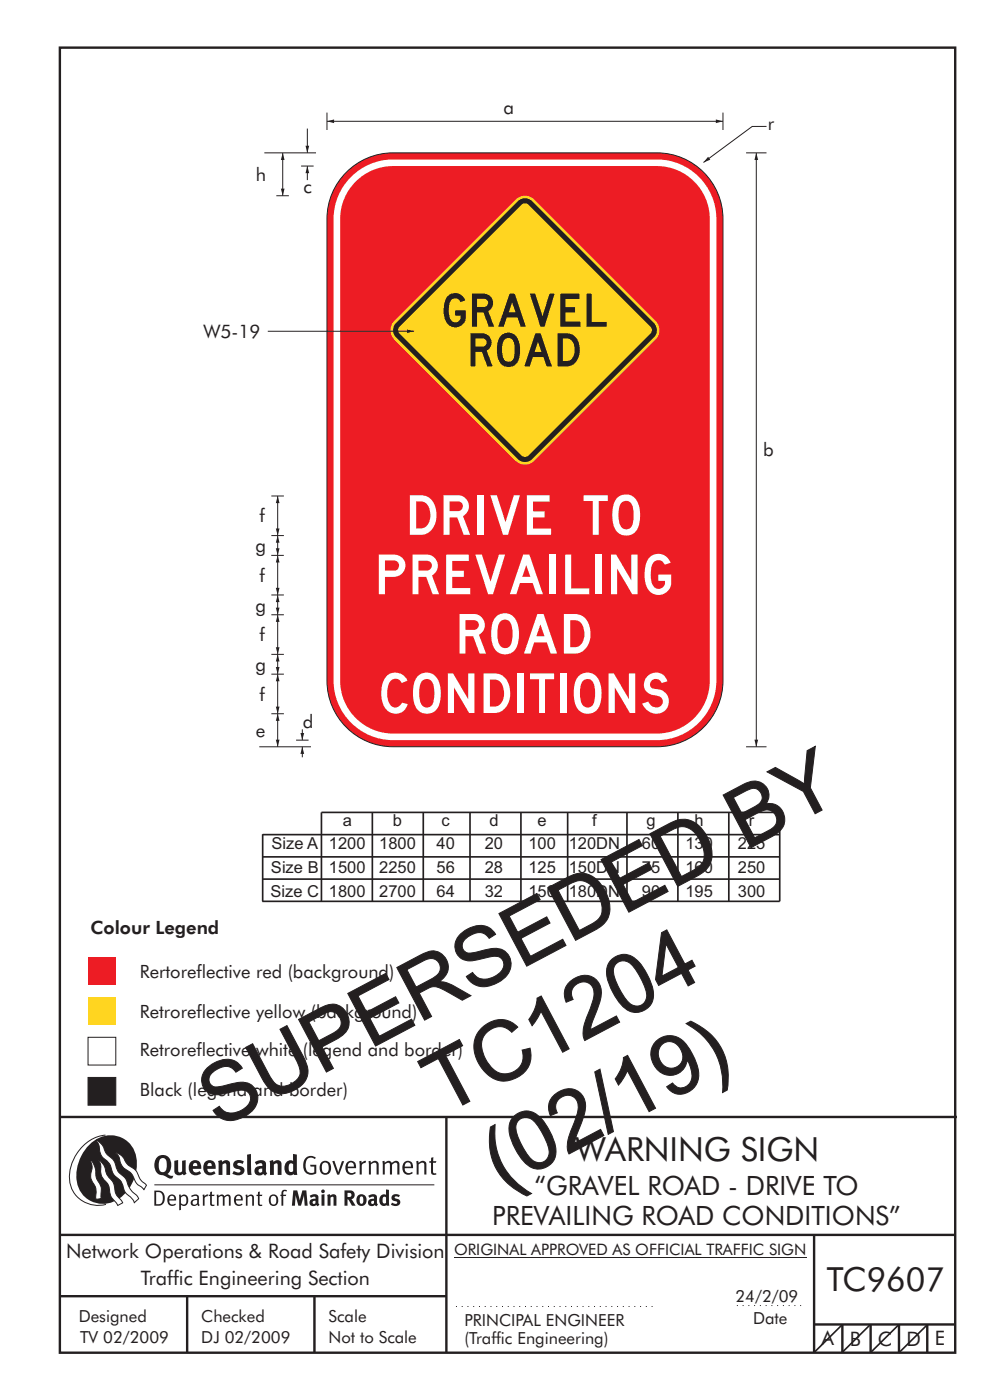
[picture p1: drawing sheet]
<svg xmlns="http://www.w3.org/2000/svg" width="210mm" height="297mm" viewBox="0 0 210 297" stroke-linecap="round" stroke-linejoin="round" font-family="sans-serif">
<g fill="none" stroke="#231f20" stroke-width=".51">
<path d="M12.7 10.1h189.9v276.9h-189.9zM12.7 237h190.3M94.7 236.9v50.1M12.7 262h190M12.7 275h82M39.7 275v12M66.7 275v12M172.7 262v25M172.7 281h30M178.7 281v6M184.7 281v6M190.7 281v6"/>
<path d="M196.7 281v6"/>
</g>
<path d="M96.7 277.2h42" fill="none" stroke="#231f20" stroke-width=".21" stroke-dasharray=".2 1" stroke-linecap="butt"/>
<path d="M96.3 266.7h74.7" fill="none" stroke="#231f20" stroke-width=".21"/>
<g fill="#231f20">
<path d="M64.9 245.6a1.61 1.61 0 0 1 2.1 0l-.2 .3a1.17 1.17 0 0 0-1.4-.2 1.17 1.17 0 0 0-.6 1.3 1.42 1.42 0 0 0 1.2 1.9l.7-.2v-1.2h-.8l-.1-.4h1.3v1.8a1.82 1.82 0 0 1-2.2 0 1.82 1.82 0 0 1-.6-2.1l.2-.7z" fill-rule="evenodd"/>
<path d="M68.2 246.5a1.77 1.77 0 0 0 .4 2.7 1.39 1.39 0 0 0 1.4-.5 1.39 1.39 0 0 0 .2-1.5 1.19 1.19 0 0 0-2-.7zM68.5 246.8a.83 .83 0 0 1 1 .1 .83 .83 0 0 1 .2 .9 .75 .75 0 0 1-.6 1.1 .75 .75 0 0 1-.8-.8v-1z" fill-rule="evenodd"/>
<path d="M70.5 246.4l.4-.1 .8 2.4 .8-2.3h.5l-1.1 2.8h-.4z" fill-rule="evenodd"/>
<path d="M73.6 246.7a1.74 1.74 0 0 0 .5 2.5h.9l.5-.3-.2-.3a.89 .89 0 0 1-1.1 .2 .89 .89 0 0 1-.4-1h1.7a1.15 1.15 0 0 0-.4-1.3 1.15 1.15 0 0 0-1.5 .2zM74 246.8a.67 .67 0 0 1 .8-.1 .67 .67 0 0 1 .3 .8h-1.3z" fill-rule="evenodd"/>
<path d="M76.2 246.4l.4-.1 .1 .4 .5-.4h.5l-.2 .5a.61 .61 0 0 0-.8 .6v1.8h-.4z" fill-rule="evenodd"/>
<path d="M78.1 246.4l.5-.1 .1 .4a.89 .89 0 0 1 .9-.4 .89 .89 0 0 1 .7 .7v2.2h-.4v-2.2l-.1-.2-.3-.1-.8 .4v2.1h-.4z" fill-rule="evenodd"/>
<path d="M81.1 246.4l.4-.1 .1 .4a.83 .83 0 0 1 .8-.4 .83 .83 0 0 1 .7 .5 .86 .86 0 0 1 .9-.5 .86 .86 0 0 1 .7 .7v2.2h-.4l-.1-2.3a.5 .5 0 0 0-.8 0l-.2 .2v2.1h-.5v-2.2l-.4-.3-.7 .4v2.1h-.4z" fill-rule="evenodd"/>
<path d="M85.7 246.7a1.74 1.74 0 0 0 .5 2.5h.9l.5-.3-.2-.3a.89 .89 0 0 1-1.1 .2 .89 .89 0 0 1-.4-1h1.7a1.15 1.15 0 0 0-.5-1.3 1.15 1.15 0 0 0-1.4 .2zM86 246.8a.67 .67 0 0 1 .9-.1 .67 .67 0 0 1 .3 .8h-1.3z" fill-rule="evenodd"/>
<path d="M88.3 246.4l.4-.1 .1 .4a.89 .89 0 0 1 .9-.4 .89 .89 0 0 1 .8 .7v2.2h-.5v-2.2l-.1-.2-.3-.1-.8 .4v2.1h-.4z" fill-rule="evenodd"/>
<path d="M91.5 245.6l.4-.1v.9h.7l-.2 .3h-.5v2.1l.1 .1h.5l.1 .3a.71 .71 0 0 1-1.2-.6v-1.9h-.3v-.3h.3z" fill-rule="evenodd"/>
<path d="M37 246.3l.8-.2v2a.46 .46 0 0 0 .2 .6 .46 .46 0 0 0 .6-.2v-2.2l.8-.2v2.4l.2 .5-.6 .4-.2-.3a1.03 1.03 0 0 1-1.2 .2 1.03 1.03 0 0 1-.6-1.1z" fill-rule="evenodd"/>
<path d="M40.4 246.6a1.64 1.64 0 0 0 0 2.2 1.64 1.64 0 0 0 2.3 .1l-.4-.4a.78 .78 0 0 1-.9 .3 .78 .78 0 0 1-.5-.8h1.8a1.37 1.37 0 0 0-.6-1.7 1.37 1.37 0 0 0-1.7 .3zM41.1 246.9a.48 .48 0 0 1 .6-.1 .48 .48 0 0 1 .2 .6h-1z" fill-rule="evenodd"/>
<path d="M43.5 246.6a1.65 1.65 0 0 0-.2 1.9 1.65 1.65 0 0 0 1.9 .8l.5-.4-.3-.4a.78 .78 0 0 1-.9 .3 .78 .78 0 0 1-.5-.8h1.8a1.37 1.37 0 0 0-.6-1.7 1.37 1.37 0 0 0-1.7 .3zM44.1 246.9a.48 .48 0 0 1 .6-.1 .48 .48 0 0 1 .2 .6h-.9z" fill-rule="evenodd"/>
<path d="M46.3 246.3l.7-.2 .1 .4a.95 .95 0 0 1 1-.3 .95 .95 0 0 1 .7 .8v2.3h-.8v-2.3l-.3-.2-.5 .3v2.2h-.8z" fill-rule="evenodd"/>
<path d="M49.7 246.5a1.73 1.73 0 0 1 2-.1l-.2 .5-.6-.2a.42 .42 0 0 0-.6 .3l.2 .3a1.23 1.23 0 0 1 1.4 1 1.47 1.47 0 0 1-2.3 .9l-.3-.2 .3-.6 .7 .3a.47 .47 0 0 0 .7-.3 .87 .87 0 0 0-1-.5l-.4-.2-.1-.4z" fill-rule="evenodd"/>
<path d="M54.1 246.6l.3 .5 .3-.1a.62 .62 0 0 1 .9 0l.1 .4a1.21 1.21 0 0 0-1.4 .3 1.21 1.21 0 0 0-.1 1.3 1.19 1.19 0 0 0 1.6 .1l.5 .3 .4-.5-.3-.3v-1.4a.96 .96 0 0 0-1.3-1zM55 248l.6-.1v.7a.43 .43 0 0 1-.6 .1 .43 .43 0 0 1 0-.7z" fill-rule="evenodd"/>
<path d="M57.2 246.3l.7-.2 .1 .4a.95 .95 0 0 1 1-.3 .95 .95 0 0 1 .7 .8v2.3h-.8v-2.3l-.2-.2-.6 .3v2.2h-.8z" fill-rule="evenodd"/>
<path d="M62.2 244.8v1.5a1.29 1.29 0 0 0-1.4 .2 1.29 1.29 0 0 0-.5 1.3 1.24 1.24 0 0 0 .6 1.3 1.24 1.24 0 0 0 1.4 0l.1 .2h.7l-.1-4.3zM61.5 246.9l.4-.1 .3 .2v1.5l-.3 .1a.48 .48 0 0 1-.6-.4 1.52 1.52 0 0 1 .2-1.3z" fill-rule="evenodd"/>
<path d="M52.4 245l.8-.2 .2 4.5h-.8l-.1-.2z" fill-rule="evenodd"/>
</g>
<path d="M22.4 240.8a9 9 0 0 0-7.4 10.9 6.2 6.2 0 0 0 7.5 3.8M32.7 251.4h59.4" fill="none" stroke="#231f20" stroke-width=".21"/>
<path d="M19.1 242.7a5.7 5.7 0 0 1 6.5-1.4 5.7 5.7 0 0 1 3.4 5.7 8.6 8.6 0 0 1-6.2 8.3 5.7 5.7 0 0 1-6.5-7 9.9 9.9 0 0 1 2.8-5.6z" fill-rule="evenodd" fill="#231f20"/>
<path d="M24.5 244.5a3.1 3.1 0 0 1 2.3 2.2l.7 .7a3.2 3.2 0 0 1 2 2.4l.4 .6 1.2 1.1-.6 .9-.2-.3a3.5 3.5 0 0 1-1.9-2.1 3.8 3.8 0 0 0-2.1-2.2 3.5 3.5 0 0 1-1-2.2zM20.4 241.9a3.4 3.4 0 0 1 1.9 2.5l.7 .8a3.3 3.3 0 0 1 1.7 2.6 4.4 4.4 0 0 0 1.7 2l.3 .3a6.1 6.1 0 0 0 2.5 3.7l.2 .5-.9 .9a6.1 6.1 0 0 0-1.9-2.2l-.4-.8a3.6 3.6 0 0 0-1.9-2.8l-.6-1a3.6 3.6 0 0 0-1.9-2.8 3.7 3.7 0 0 1-.8-2.4zM21 246.1a3.4 3.4 0 0 1 1.5 2.7l.6 1a3.8 3.8 0 0 1 1.4 3.1l.3 .7 1.2 1.6-1 .6-.5-.8a3.2 3.2 0 0 1-1.3-2.8 4.3 4.3 0 0 0-1.4-2.2 4.7 4.7 0 0 1-.5-2.9zM19.2 246.1a5.1 5.1 0 0 1 1.2 3.7l.3 .7a3.1 3.1 0 0 1 .7 3l.1 .8-1.1 .2-.1-.8a3.5 3.5 0 0 0-.9-3.3 3.6 3.6 0 0 1 .1-2.5z" fill-rule="evenodd" fill="#fff" stroke="#231f20" stroke-width=".21"/>
<g fill="#231f20">
<path d="M33.4 245.5a2.51 2.51 0 0 0 .4 3.7l.8 .1a2.78 2.78 0 0 0 2 .7l.2-.6h-.6l-.7-.3a2.56 2.56 0 0 0 0-3.8 1.83 1.83 0 0 0-2.1 .2zM34 245.9a.87 .87 0 0 1 1 0 .87 .87 0 0 1 .4 .9v.4a1.17 1.17 0 0 1-.9 1.5l-.3-.1a2.38 2.38 0 0 1-.2-2.7z" fill-rule="evenodd"/>
<path d="M33.1 252.9v2.6a1.12 1.12 0 0 0 1.2-.3 1.12 1.12 0 0 0 .2-1.2l-.1-.5-.3-.4zM32.7 252.6h1.1a1.67 1.67 0 0 1 1.2 1.6 1.67 1.67 0 0 1-1.3 1.6h-1zM36.1 253.9l-.2 .5h1.1a.55 .55 0 0 0-.3-.6 .55 .55 0 0 0-.6 .1zM35.8 253.7a.95 .95 0 0 1 1.2-.1 .95 .95 0 0 1 .4 1.1h-1.5a.72 .72 0 0 0 .4 .8 .72 .72 0 0 0 .9-.2l.1 .3a1.15 1.15 0 0 1-1.5 0 1.15 1.15 0 0 1-.2-1.5zM38.4 254.1v1.2a.7 .7 0 0 0 .9 .1 .7 .7 0 0 0 .2-.9 .61 .61 0 0 0-.4-.7 .61 .61 0 0 0-.7 .3zM38 253.5l.3-.1 .1 .4a.95 .95 0 0 1 1.2-.2 .95 .95 0 0 1 .3 1.2 .92 .92 0 0 1-.5 .9 .92 .92 0 0 1-1-.1v1.1l-.4 .1zM40.9 254.8a.5 .5 0 0 0 .2 .8 .5 .5 0 0 0 .7-.4v-.6zM40.5 253.7a1 1 0 0 1 1.7 .3v1.4l.2 .2-.2 .3-.3-.3a.78 .78 0 0 1-1.4-.1 .78 .78 0 0 1 .8-1.1h.5a.58 .58 0 0 0-.3-.7 .58 .58 0 0 0-.7 .2zM43 253.5l.3-.1 .1 .4 .3-.3 .5-.1-.2 .4a.52 .52 0 0 0-.6 .5v1.5h-.4zM44.6 252.9l.4-.1-.1 .7h.6l-.1 .3h-.5v1.5a.35 .35 0 0 0 .6 .3v.2a.57 .57 0 0 1-.6 .1 .57 .57 0 0 1-.3-.5v-1.6h-.3v-.3h.3zM45.9 253.5l.4-.1 .1 .4 .2-.2a.64 .64 0 0 1 1 .2 .7 .7 0 0 1 .8-.4 .7 .7 0 0 1 .5 .6v1.8h-.3v-1.7l-.3-.4-.7 .4v1.7h-.3v-1.6a.38 .38 0 0 0-.3-.5 .38 .38 0 0 0-.5 .2l-.1 .2v1.7h-.4zM50.2 253.9l-.2 .5h1.1a.55 .55 0 0 0-.2-.6 .55 .55 0 0 0-.7 .1zM49.9 253.7a.95 .95 0 0 1 1.2-.1 .95 .95 0 0 1 .4 1.1h-1.5a.72 .72 0 0 0 .4 .8 .72 .72 0 0 0 .9-.2l.1 .3a1.15 1.15 0 0 1-1.5 0 1.15 1.15 0 0 1-.2-1.5zM52.1 253.5l.3-.1 .1 .4a.72 .72 0 0 1 .8-.4 .72 .72 0 0 1 .6 .6v1.8h-.4v-1.6a.45 .45 0 0 0-.3-.5 .45 .45 0 0 0-.5 .2l-.2 .2v1.7h-.3zM54.7 252.9l.4-.1v.7h.6l-.1 .3h-.5v1.5a.35 .35 0 0 0 .5 .3v.2a.57 .57 0 0 1-.6 .1 .57 .57 0 0 1-.3-.5v-1.6h-.3v-.3h.3zM57.6 253.9l-.2 .7a.65 .65 0 0 0 .3 .8 .65 .65 0 0 0 .8-.2l.1-.1a.93 .93 0 0 0-.7-1.4zM57.3 253.7a1.12 1.12 0 0 1 1.4 0 1.12 1.12 0 0 1 .3 1.5 1.01 1.01 0 0 1-1.3 .6 1.01 1.01 0 0 1-.7-1.2zM59.9 252.6l.5-.2 .5 .2-.1 .2-.4-.1-.3 .2v.6h.6l-.1 .3h-.5v2h-.4v-2h-.2v-.3h.2zM62.2 252.6l-.3 3.2h.7l.1-2.3 .6 2.3h.6l.6-2.3 .1 2.3h.7l-.3-3.2h-.9l-.5 2.1-.5-2.1zM65.7 253.7l.3 .4a.51 .51 0 0 1 .5-.3 .51 .51 0 0 1 .4 .4v.1a.88 .88 0 0 0-1.1 .4 .88 .88 0 0 0 .2 1.1 .9 .9 0 0 0 1.1-.2l.3 .3 .4-.4-.2-.2v-1.1a.87 .87 0 0 0-.5-.8 .87 .87 0 0 0-1 .1zM66.4 254.8h.5v.5l-.1 .1h-.3l-.2-.1zM68.2 253.5v2.3h.6v-2.4zM68.1 252.8a.4 .4 0 0 0 .8 0 .4 .4 0 0 0-.8 0zM69.4 253.5l.1 2.3h.6v-1.7a.33 .33 0 0 1 .4-.2 .33 .33 0 0 1 .3 .4v1.5h.6v-1.7a.75 .75 0 0 0-.6-.7 .75 .75 0 0 0-.8 .3v-.3zM73.1 252.6v3.2h.6v-1.3l.3 .2 .7 1.1h.7l-.9-1.4a.94 .94 0 0 0 .7-1 .94 .94 0 0 0-.9-.8zM73.7 253.1a.51 .51 0 0 1 .8 .1 .51 .51 0 0 1-.2 .7l-.6 .1zM75.9 253.7a1.19 1.19 0 0 0-.1 1.7 1.19 1.19 0 0 0 1.8 0 1.19 1.19 0 0 0-.1-1.6 1.19 1.19 0 0 0-1.6-.1zM76.5 253.9l.2-.1a.99 .99 0 0 1 0 1.6 1.06 1.06 0 0 1-.2-1.5zM78.1 253.7l.3 .4a.51 .51 0 0 1 .5-.3 .51 .51 0 0 1 .5 .4v.1a.88 .88 0 0 0-1.2 .4 .88 .88 0 0 0 .2 1.1 .9 .9 0 0 0 1.1-.2l.3 .3 .4-.4-.2-.2v-1.1a.87 .87 0 0 0-.5-.8 .87 .87 0 0 0-1 .1zM78.9 254.8h.4v.5l-.1 .1h-.3l-.1-.1zM81.9 252.3v1.2a1.2 1.2 0 0 0-1.4 .6 1.2 1.2 0 0 0 .2 1.4l.5 .3 .8-.1v.1h.6l-.1-3.4zM81.4 253.9l.5 .1-.1 1.2a.46 .46 0 0 1-.5 0 .46 .46 0 0 1-.1-.5zM83.3 253.6a.79 .79 0 0 0-.1 .9 .79 .79 0 0 0 .9 .4 .33 .33 0 0 1 0 .5 .33 .33 0 0 1-.5 0l-.4-.3-.3 .5a1.15 1.15 0 0 0 1.2 .3 1.15 1.15 0 0 0 .8-1 1.49 1.49 0 0 0-1.2-.8 .4 .4 0 0 1 .3-.3 .4 .4 0 0 1 .4 .1l.2 .1 .2-.4a1.47 1.47 0 0 0-1.5 0z" fill-rule="evenodd"/>
</g>
<path d="M178.7 281l-6 5.9M184.6 281l-6 5.9" fill="none" stroke="#231f20" stroke-width=".35"/>
<path d="M18.7 211.6h5.9v5.8h-5.9z" fill-rule="evenodd" fill="#ffd520"/>
<path d="M18.7 220.1h5.9v5.9h-5.9z" fill-rule="evenodd" fill="#fff" stroke="#231f20" stroke-width=".21"/>
<path d="M18.7 228.6h5.9v5.9h-5.9z" fill-rule="evenodd" fill="#231f20" stroke="#231f20" stroke-width=".21"/>
<path d="M18.7 203h5.9v5.9h-5.9z" fill-rule="evenodd" fill="#ed1c24"/>
<path d="M156.3 277h14" fill="none" stroke="#231f20" stroke-width=".21" stroke-dasharray=".2 1" stroke-linecap="butt"/>
<g fill="none" stroke="#231f20" stroke-width=".35">
<path d="M55.7 177.1h109.7M55.7 177v14.2M79 172.4v18.8M89.8 172.4v18.8M99.7 172.4v18.8M110.5 172.4v18.8M120.4 172.4v18.8M133 172.4v18.8M143.8 172.4v18.8M154.6 172.4v18.8M55.6 191.2h109.8v-18.8h-97.2v18.8M55.7 181.8h109.7"/>
<path d="M55.7 186.5h109.7M190.7 281l-6 5.9M196.7 281.1l-6 5.9"/>
</g>
<path d="M74 36a14 14 0 0 1 9.4-3.6h56a14 14 0 0 1 14 14v98a14 14 0 0 1-14 14h-56a14 14 0 0 1-14-14v-98a14 14 0 0 1 4.6-10.4z" fill-rule="evenodd" fill="#ed1c24" stroke="#231f20" stroke-width=".21"/>
<path d="M74.9 37.1a12.6 12.6 0 0 1 8.5-3.3h56a12.6 12.6 0 0 1 12.6 12.6v98a12.6 12.6 0 0 1-12.6 12.6h-56a12.6 12.6 0 0 1-12.6-12.6v-98a12.6 12.6 0 0 1 4.1-9.3z" fill-rule="evenodd" fill="#fff"/>
<path d="M75.5 38.5a11.2 11.2 0 0 1 7.9-3.3h56a11.2 11.2 0 0 1 11.2 11.2v98a11.2 11.2 0 0 1-11.2 11.2h-56a11.2 11.2 0 0 1-11.2-11.2v-98a11.2 11.2 0 0 1 3.3-7.9z" fill-rule="evenodd" fill="#ed1c24"/>
<path d="M160.4 32.4v126" fill="none" stroke="#231f20" stroke-width=".21"/>
<g fill="#231f20">
<path d="M160.4 32.4l.4 1.5h-.8z"/>
<path d="M160 156.9h.8l-.4 1.5z"/>
</g>
<path d="M69.4 25.7h84" fill="none" stroke="#231f20" stroke-width=".21"/>
<g fill="#231f20">
<path d="M69.4 25.7l1.5-.4v.8z"/>
<path d="M151.9 25.3l1.5 .4-1.5 .4z"/>
</g>
<path d="M153.4 23.9v3.7M158.3 32.4h4.3M162.6 26.8h-3l-10.4 7.7" fill="none" stroke="#231f20" stroke-width=".21"/>
<path d="M150.2 33.3l.5 .6-1.5 .6z" fill="#231f20"/>
<g fill="#fff">
<path d="M82 143.4a2.79 2.79 0 0 1 4.4 1l-1.2 .5a1.5 1.5 0 0 0-1.7-.9 1.5 1.5 0 0 0-1.2 1.5 4.4 4.4 0 0 0 .9 4.4 1.48 1.48 0 0 0 2.1-.8l1.2 .3a2.71 2.71 0 0 1-2.7 2.1 2.71 2.71 0 0 1-2.6-2.3 6.4 6.4 0 0 1 .8-5.8z"/>
<path d="M95 142.9h1.1l3.2 5.4v-5.4h1.3v8.4h-1.1l-3.2-5.5v5.5h-1.3z"/>
<path d="M109.7 142.9h1.3v8.4h-1.3z"/>
<path d="M112.4 142.9h5.1v1.2h-1.9v7.2h-1.3v-7.2h-1.9z"/>
<path d="M118.9 142.9h1.3v8.4h-1.3z"/>
<path d="M129.1 142.9h1.1l3.2 5.4v-5.4h1.4v8.4h-1.2l-3.2-5.5v5.5h-1.3z"/>
<path d="M137.4 143.4a2.52 2.52 0 0 1 4.2 1.1l-1.3 .4a1.19 1.19 0 0 0-1.7-.8 1.19 1.19 0 0 0-.3 1.9l.2 .1a3.4 3.4 0 0 1 3.1 1.5 2.71 2.71 0 0 1-.9 3.5 2.71 2.71 0 0 1-3.5-.5l-.6-.6-.4-.7 1.3-.5a1.66 1.66 0 0 0 1.4 1.2 1.66 1.66 0 0 0 1.7-.8 1.41 1.41 0 0 0-1.7-1.7 2.31 2.31 0 0 1-2.2-1.5 2.31 2.31 0 0 1 .7-2.6z"/>
<path d="M94.6 117.7h4.9v1.3h-3.6v2.1h2.5v1.3h-2.5v2.4h3.9v1.3h-5.2z"/>
<path d="M100.8 117.7h1.4l1.9 5.7 1.7-5.7h1.3l-2.5 8.4h-1.1z"/>
<path d="M116.6 117.7h1.3v8.4h-1.3z"/>
<path d="M119.9 117.7h1.3v7.1h3.8v1.3h-5.1z"/>
<path d="M126.3 117.7h1.4v8.4h-1.4z"/>
<path d="M129.6 117.7h1.1l3.2 5.4v-5.4h1.3v8.4h-1.1l-3.2-5.5v5.5h-1.3z"/>
<path d="M137.9 118.1a2.72 2.72 0 0 1 4.4 1.3l-1.3 .4a1.46 1.46 0 0 0-1.6-.9 1.46 1.46 0 0 0-1.2 1.4 5.3 5.3 0 0 0 .6 4.3 1.38 1.38 0 0 0 1.6 .1 1.38 1.38 0 0 0 .7-1.5h-1.5v-1.3h2.8a4.7 4.7 0 0 1-.3 2.9 2.78 2.78 0 0 1-3.1 1.4 2.78 2.78 0 0 1-2.1-2.6l-.1-1a5.9 5.9 0 0 1 1.1-4.5z"/>
<path d="M101.2 105.1h1.3v8.4h-1.3z"/>
<path d="M104 105.1h1.4l1.8 5.7 1.8-5.7h1.3l-2.5 8.4h-1.1z"/>
<path d="M111.8 105.1h4.8v1.3h-3.5v2.1h2.4v1.3h-2.4v2.4h3.8v1.3h-5.1z"/>
<path d="M123.8 105.1h5.1v1.2h-1.9v7.2h-1.3v-7.2h-1.9z"/>
<path d="M88.8 143.3a5.9 5.9 0 0 0-1.1 5.1 2.88 2.88 0 0 0 4.3 2.7 4.9 4.9 0 0 0 1.5-4.7 3.4 3.4 0 0 0-2.9-3.7l-1.3 .3zM89.6 144.5a1.45 1.45 0 0 1 1.6-.3 1.45 1.45 0 0 1 .8 1.4 5.7 5.7 0 0 1-.5 4.1 1.48 1.48 0 0 1-1.6 .3 1.48 1.48 0 0 1-.8-1.4 5.3 5.3 0 0 1 .5-4.1z"/>
<path d="M102.6 142.9v8.4h2.3a3.9 3.9 0 0 0 3.3-4.7 3.5 3.5 0 0 0-3.3-3.7zM103.9 144.2a2.4 2.4 0 0 1 3 2.6 2.57 2.57 0 0 1-3 3.1z"/>
<path d="M122.9 143.3a5.9 5.9 0 0 0-1.1 5.1 2.88 2.88 0 0 0 4.3 2.7 4.9 4.9 0 0 0 1.5-4.7 3.4 3.4 0 0 0-2.9-3.7l-.7 .1zM123.7 144.5a1.45 1.45 0 0 1 1.6-.3 1.45 1.45 0 0 1 .8 1.4 5.7 5.7 0 0 1-.5 4.1 1.48 1.48 0 0 1-1.6 .3 1.48 1.48 0 0 1-.8-1.4 5.3 5.3 0 0 1 .5-4.1z"/>
<path d="M81.7 118.9h1.9a1.08 1.08 0 0 1 1.1 1.1 1.08 1.08 0 0 1-1 1.1h-2zM80.4 117.7v8.4h1.3v-3.7a5.5 5.5 0 0 0 2.9-.3 2.33 2.33 0 0 0 1.4-2.6 2.33 2.33 0 0 0-2.4-1.8z"/>
<path d="M88.8 119h1.8a1.03 1.03 0 0 1 1 1 1.03 1.03 0 0 1-1 1h-1.8zM87.5 117.7v8.4h1.3v-3.7h1.6l1.4 3.7h1.3l-1.5-4a2.36 2.36 0 0 0 1.2-2.6 2.36 2.36 0 0 0-2.2-1.8z"/>
<path d="M111 117.7h1.3l2.9 8.4h-1.4l-.8-2.4h-2.7l-.8 2.4h-1.4zM111.6 119.9l-.8 2.5h1.7z"/>
<path d="M87 105.1v8.4h2.3a3.9 3.9 0 0 0 3.3-4.7 3.5 3.5 0 0 0-3.3-3.7zM88.3 106.4a2.4 2.4 0 0 1 3 2.6 2.57 2.57 0 0 1-3 3.1z"/>
<path d="M95.4 106.4h1.7a1.03 1.03 0 0 1 1.1 1 1.03 1.03 0 0 1-1 1h-1.8zM94.1 105.1v8.4h1.3v-3.7h1.6l1.4 3.7h1.3l-1.5-4a2.36 2.36 0 0 0 1.2-2.6 2.36 2.36 0 0 0-2.2-1.8z"/>
<path d="M131 105.5a5.9 5.9 0 0 0-1 5.1 2.88 2.88 0 0 0 4.3 2.7 4.9 4.9 0 0 0 1.5-4.7 3.4 3.4 0 0 0-3-3.7l-.6 .1zM131.8 106.7a1.45 1.45 0 0 1 1.7-.3 1.45 1.45 0 0 1 .8 1.4 5.7 5.7 0 0 1-.5 4.1 1.48 1.48 0 0 1-1.6 .3 1.48 1.48 0 0 1-.9-1.4 5.3 5.3 0 0 1 .5-4.1z"/>
</g>
<path d="M83.7 68.1l25.7-25.8a2.82 2.82 0 0 1 3.9 0l25.8 25.8a2.82 2.82 0 0 1 0 3.9l-25.8 25.8a2.82 2.82 0 0 1-3.9 0l-25.7-25.8a2.82 2.82 0 0 1 0-3.9z" fill-rule="evenodd" fill="#ffd520"/>
<path d="M109.8 42.7a2.19 2.19 0 0 1 3.1 0l25.8 25.8a2.19 2.19 0 0 1 0 3.1l-25.8 25.8a2.19 2.19 0 0 1-3.1 0l-25.8-25.8a2.19 2.19 0 0 1 0-3.1z" fill-rule="evenodd" fill="#231f20"/>
<path d="M110.6 43.4a1.05 1.05 0 0 1 1.5 0l25.9 25.9a1.05 1.05 0 0 1 0 1.5l-25.9 25.8a1.05 1.05 0 0 1-1.5 0l-25.8-25.8a1.05 1.05 0 0 1 0-1.5z" fill-rule="evenodd" fill="#ffd520"/>
<g fill="#231f20">
<path d="M95.1 62.7a2.27 2.27 0 0 1 3.6 1.1l-1 .3a1.23 1.23 0 0 0-1.4-.8 1.23 1.23 0 0 0-1 1.3 4.1 4.1 0 0 0 .7 3.6 1.16 1.16 0 0 0 1.3 0 1.16 1.16 0 0 0 .4-1.2h-1.2v-1.1h2.3a3.2 3.2 0 0 1-.6 2.9 2.36 2.36 0 0 1-2.6 .4 2.36 2.36 0 0 1-1.4-2.2l-.1-1a4.6 4.6 0 0 1 1-3.3z"/>
<path d="M112.4 62.3h1.1l1.6 4.8 1.5-4.8h1l-2.1 7h-.9z"/>
<path d="M118.9 62.3h4v1.1h-2.9v1.8h2v1.1h-2v1.9h3.1v1.1h-4.2z"/>
<path d="M124.4 62.3h1.1v6h3.2v1h-4.3z"/>
<path d="M101.2 63.4h1.5a.86 .86 0 0 1 .9 .8 .86 .86 0 0 1-.9 .9h-1.5zM100.1 62.3v7h1.1v-3h1.3l1.2 3h1.1l-1.2-3.3a1.97 1.97 0 0 0 1-2.2 1.97 1.97 0 0 0-1.9-1.5z"/>
<path d="M108.1 62.3h1.1l2.4 7h-1.2l-.6-2h-2.3l-.6 2h-1.2zM108.6 64.2l-.7 2h1.4z"/>
<path d="M100.9 71.8h1.4a.86 .86 0 0 1 .9 .8 .86 .86 0 0 1-.8 .9h-1.5zM99.8 70.7v7h1.1v-3h1.3l1.2 3h1.1l-1.3-3.3a1.97 1.97 0 0 0 1-2.2 1.97 1.97 0 0 0-1.8-1.5z"/>
<path d="M106.4 71.1a5.7 5.7 0 0 0-.7 5.2 2.34 2.34 0 0 0 2.7 1.5 2.34 2.34 0 0 0 1.9-2.4 4.3 4.3 0 0 0-1.6-4.7 2.38 2.38 0 0 0-2.3 .4zM107 72a1.19 1.19 0 0 1 1.3-.2 1.19 1.19 0 0 1 .7 1 4.1 4.1 0 0 1-.5 3.8 1.22 1.22 0 0 1-1.8-1 4.5 4.5 0 0 1 .3-3.6z"/>
<path d="M113.6 70.7h1.1l2.4 7h-1.2l-.6-2h-2.3l-.6 2h-1.2zM114.1 72.6l-.7 2.1h1.4z"/>
<path d="M118.3 70.7v7a4.5 4.5 0 0 0 3.3-.4 4.2 4.2 0 0 0 0-6.2 4.8 4.8 0 0 0-3.3-.4zM119.4 71.8a1.95 1.95 0 0 1 2.5 2.1 2.16 2.16 0 0 1-2.5 2.7z"/>
</g>
<path d="M56.8 70.3h31.1" fill="none" stroke="#231f20" stroke-width=".21"/>
<path d="M86.4 69.9l1.5 .4-1.5 .4z" fill="#231f20"/>
<g fill="#fff">
<path d="M98.8 131.6h1.7a1.03 1.03 0 0 1 1.1 1 1.03 1.03 0 0 1-1 1h-1.8zM97.5 130.3v8.4h1.3v-3.7h1.6l1.3 3.7h1.4l-1.5-4a2.36 2.36 0 0 0 1.2-2.6 2.36 2.36 0 0 0-2.2-1.8z"/>
<path d="M105.3 130.7a5.9 5.9 0 0 0-1 5.1 2.88 2.88 0 0 0 4.3 2.7 4.9 4.9 0 0 0 1.5-4.7 3.4 3.4 0 0 0-2.9-3.7l-.7 .1zM106.2 131.9a1.45 1.45 0 0 1 1.6-.3 1.45 1.45 0 0 1 .8 1.4 5.7 5.7 0 0 1-.5 4.1 1.48 1.48 0 0 1-1.6 .3 1.48 1.48 0 0 1-.9-1.4 5.3 5.3 0 0 1 .6-4.1z"/>
<path d="M114 130.3h1.3l2.9 8.4h-1.4l-.8-2.4h-2.7l-.8 2.4h-1.4zM114.6 132.5l-.8 2.5h1.7z"/>
<path d="M119.6 130.3v8.4h2.4a3.9 3.9 0 0 0 3.2-4.7 3.5 3.5 0 0 0-3.2-3.7zM121 131.6a2.4 2.4 0 0 1 3 2.6 2.57 2.57 0 0 1-3 3.1z"/>
</g>
<path d="M60 32.4v9.1M69.4 23.9v3.7M158.3 158.4h4.3" fill="none" stroke="#231f20" stroke-width=".21"/>
<g fill="#231f20">
<path d="M60 32.4l.4 1.5h-.8z"/>
<path d="M59.6 40h.8l-.4 1.5z"/>
</g>
<path d="M65.2 35.2v3" fill="none" stroke="#231f20" stroke-width=".21"/>
<path d="M65.2 35.2l.4 1.5h-.8z" fill="#231f20"/>
<path d="M65.2 27.3v5.1" fill="none" stroke="#231f20" stroke-width=".21"/>
<path d="M64.8 30.9h.8l-.4 1.5z" fill="#231f20"/>
<path d="M58.9 113.6v4.2" fill="none" stroke="#231f20" stroke-width=".21"/>
<g fill="#231f20">
<path d="M58.9 113.6l.4 1.5h-.8z"/>
<path d="M58.5 116.3h.8l-.4 1.5z"/>
</g>
<path d="M58.9 117.8v8.4" fill="none" stroke="#231f20" stroke-width=".21"/>
<g fill="#231f20">
<path d="M58.9 117.8l.4 1.5h-.8z"/>
<path d="M58.5 124.7h.8l-.4 1.5z"/>
</g>
<path d="M58.9 126.2v4.2" fill="none" stroke="#231f20" stroke-width=".21"/>
<g fill="#231f20">
<path d="M58.9 126.2l.4 1.5h-.8z"/>
<path d="M58.5 128.9h.8l-.4 1.5z"/>
</g>
<path d="M58.9 130.4v8.4" fill="none" stroke="#231f20" stroke-width=".21"/>
<g fill="#231f20">
<path d="M58.9 130.4l.4 1.5h-.8z"/>
<path d="M58.5 137.3h.8l-.4 1.5z"/>
</g>
<path d="M58.9 138.8v4.2" fill="none" stroke="#231f20" stroke-width=".21"/>
<g fill="#231f20">
<path d="M58.9 138.8l.4 1.5h-.8z"/>
<path d="M58.5 141.5h.8l-.4 1.5z"/>
</g>
<path d="M58.9 151.4v7" fill="none" stroke="#231f20" stroke-width=".21"/>
<g fill="#231f20">
<path d="M58.9 151.4l.4 1.5h-.8z"/>
<path d="M58.5 156.9h.8l-.4 1.5z"/>
</g>
<path d="M64.1 154.7v2.3" fill="none" stroke="#231f20" stroke-width=".21"/>
<path d="M63.7 155.5h.8l-.4 1.5z" fill="#231f20"/>
<path d="M64.1 158.4v2.3" fill="none" stroke="#231f20" stroke-width=".21"/>
<path d="M64.1 158.4l.4 1.6h-.8z" fill="#231f20"/>
<g fill="none" stroke="#231f20" stroke-width=".21">
<path d="M56.1 32.4h10.9M63.9 35.2h2.6M58.6 41.5h2.7M57.5 117.8h2.7M57.6 105.2h2.6M57.6 138.8h2.6M57.6 130.4h2.6M57.6 126.2h2.6M55 158.4h11M57.6 151.4h2.6M57.6 143h2.6M58.9 143v8.4"/>
<path d="M62.8 157h2.7"/>
</g>
<g fill="#231f20">
<path d="M58.5 149.9h.8l-.4 1.5z"/>
<path d="M58.9 143l.4 1.5h-.8z"/>
</g>
<path d="M57.6 113.6h2.6M58.9 105.2v8.4" fill="none" stroke="#231f20" stroke-width=".21"/>
<g fill="#231f20">
<path d="M58.5 112.1h.8l-.4 1.5z"/>
<path d="M58.9 105.2l.4 1.5h-.8z"/>
</g>
<g font-size="17.6" fill="#231f20">
<text x="46.4" y="239.5" transform="rotate(-28 46.4 239.5)">SUPERSEDED BY</text>
<text x="94.1" y="236.6" transform="rotate(-28 94.1 236.6)">TC1204</text>
<text x="106.4" y="252.4" transform="rotate(-28 106.4 252.4)">(02/19)</text>
</g>
<g font-size="7.1" fill="#231f20">
<text x="122.1" y="246.3">WARNING SIGN</text>
<text x="175.4" y="274">TC9607</text>
</g>
<g font-size="5.6" fill="#231f20">
<text x="113.4" y="253.4">“GRAVEL ROAD - DRIVE TO</text>
<text x="104.4" y="259.9">PREVAILING ROAD CONDITIONS”</text>
</g>
<g font-size="4.2" fill="#231f20">
<text x="14" y="267">Network Operations &amp; Road Safety Division</text>
<text x="29.9" y="272.6">Traffic Engineering Section</text>
<text x="174.3" y="285.4">A</text>
<text x="180.3" y="285.6">B</text>
<text x="186.2" y="285.6">C</text>
<text x="192.3" y="285.6">D</text>
<text x="198.3" y="285.5">E</text>
</g>
<g font-size="4" fill="#231f20">
<text x="106.8" y="24.1">a</text>
<text x="162.9" y="27.6">r</text>
<text x="54.3" y="38.4">h</text>
<text x="64.4" y="40.9">c</text>
<text x="43.2" y="71.7">W5-19</text>
<text x="161.9" y="96.8">b</text>
<text x="55" y="110.8">f</text>
<text x="54.2" y="117.2">g</text>
<text x="55" y="123.4">f</text>
<text x="54.2" y="129.8">g</text>
<text x="55" y="136">f</text>
<text x="54.2" y="142.4">g</text>
<text x="55" y="148.6">f</text>
<text x="64.2" y="154.4">d</text>
<text x="54.3" y="156.3">e</text>
</g>
<g font-size="3.9" fill="#231f20">
<text x="19.2" y="198.1">Colour Legend</text>
<text x="29.7" y="207.4">Rertoreflective red (background)</text>
<text x="29.7" y="216">Retroreflective yellow (background)</text>
<text x="29.7" y="224.1">Retroreflective white (legend and border)</text>
<text x="29.7" y="232.6">Black (legend and border)</text>
</g>
<g font-size="3.5" fill="#231f20">
<text x="72.7" y="175.2">a</text>
<text x="83.4" y="175.2">b</text>
<text x="93.7" y="175.2">c</text>
<text x="103.8" y="175.2">d</text>
<text x="114" y="175.2">e</text>
<text x="125.6" y="175.2">f</text>
<text x="137.1" y="175.2">g</text>
<text x="147.4" y="175.2">h</text>
<text x="158.9" y="175.2">r</text>
<text x="57.5" y="185.2">Size B</text>
<text x="57.6" y="180.2">Size A</text>
<text x="69.8" y="180.2">1200</text>
<text x="69.8" y="185.2">1500</text>
<text x="80.4" y="180.2">1800</text>
<text x="80.4" y="185.2">2250</text>
<text x="92.6" y="180.2">40</text>
<text x="92.6" y="185.2">56</text>
<text x="102.8" y="180.2">20</text>
<text x="102.8" y="185.2">28</text>
<text x="112.1" y="180.2">100</text>
<text x="112.1" y="185.2">125</text>
<text x="120.7" y="180.2">120DN</text>
<text x="120.7" y="185.2">150DN</text>
<text x="136.2" y="180.2">60</text>
<text x="136.2" y="185.2">75</text>
<text x="145.4" y="180.2">130</text>
<text x="145.4" y="185.2">160</text>
<text x="156.5" y="180.2">225</text>
<text x="156.5" y="185.2">250</text>
<text x="57.4" y="190.2">Size C</text>
<text x="69.8" y="190.2">1800</text>
<text x="80.4" y="190.2">2700</text>
<text x="92.6" y="190.2">64</text>
<text x="102.8" y="190.2">32</text>
<text x="112.1" y="190.2">150</text>
<text x="120.7" y="190.2">180DN</text>
<text x="136.2" y="190.2">90</text>
<text x="145.4" y="190.2">195</text>
<text x="156.5" y="190.2">300</text>
<text x="16.7" y="280.4">Designed</text>
<text x="42.7" y="280.4">Checked</text>
<text x="69.7" y="280.4">Scale</text>
<text x="98.5" y="281.4">PRINCIPAL ENGINEER</text>
<text x="156" y="276.3">24/2/09</text>
<text x="159.7" y="281">Date</text>
<text x="17" y="284.8">TV 02/2009</text>
<text x="42.7" y="284.8">DJ 02/2009</text>
<text x="69.7" y="285">Not to Scale</text>
<text x="98.5" y="285.1">(Traffic Engineering)</text>
</g>
<text font-size="3.4" fill="#231f20" x="96.3" y="266.3">ORIGINAL APPROVED AS OFFICIAL TRAFFIC SIGN</text>
</svg>
